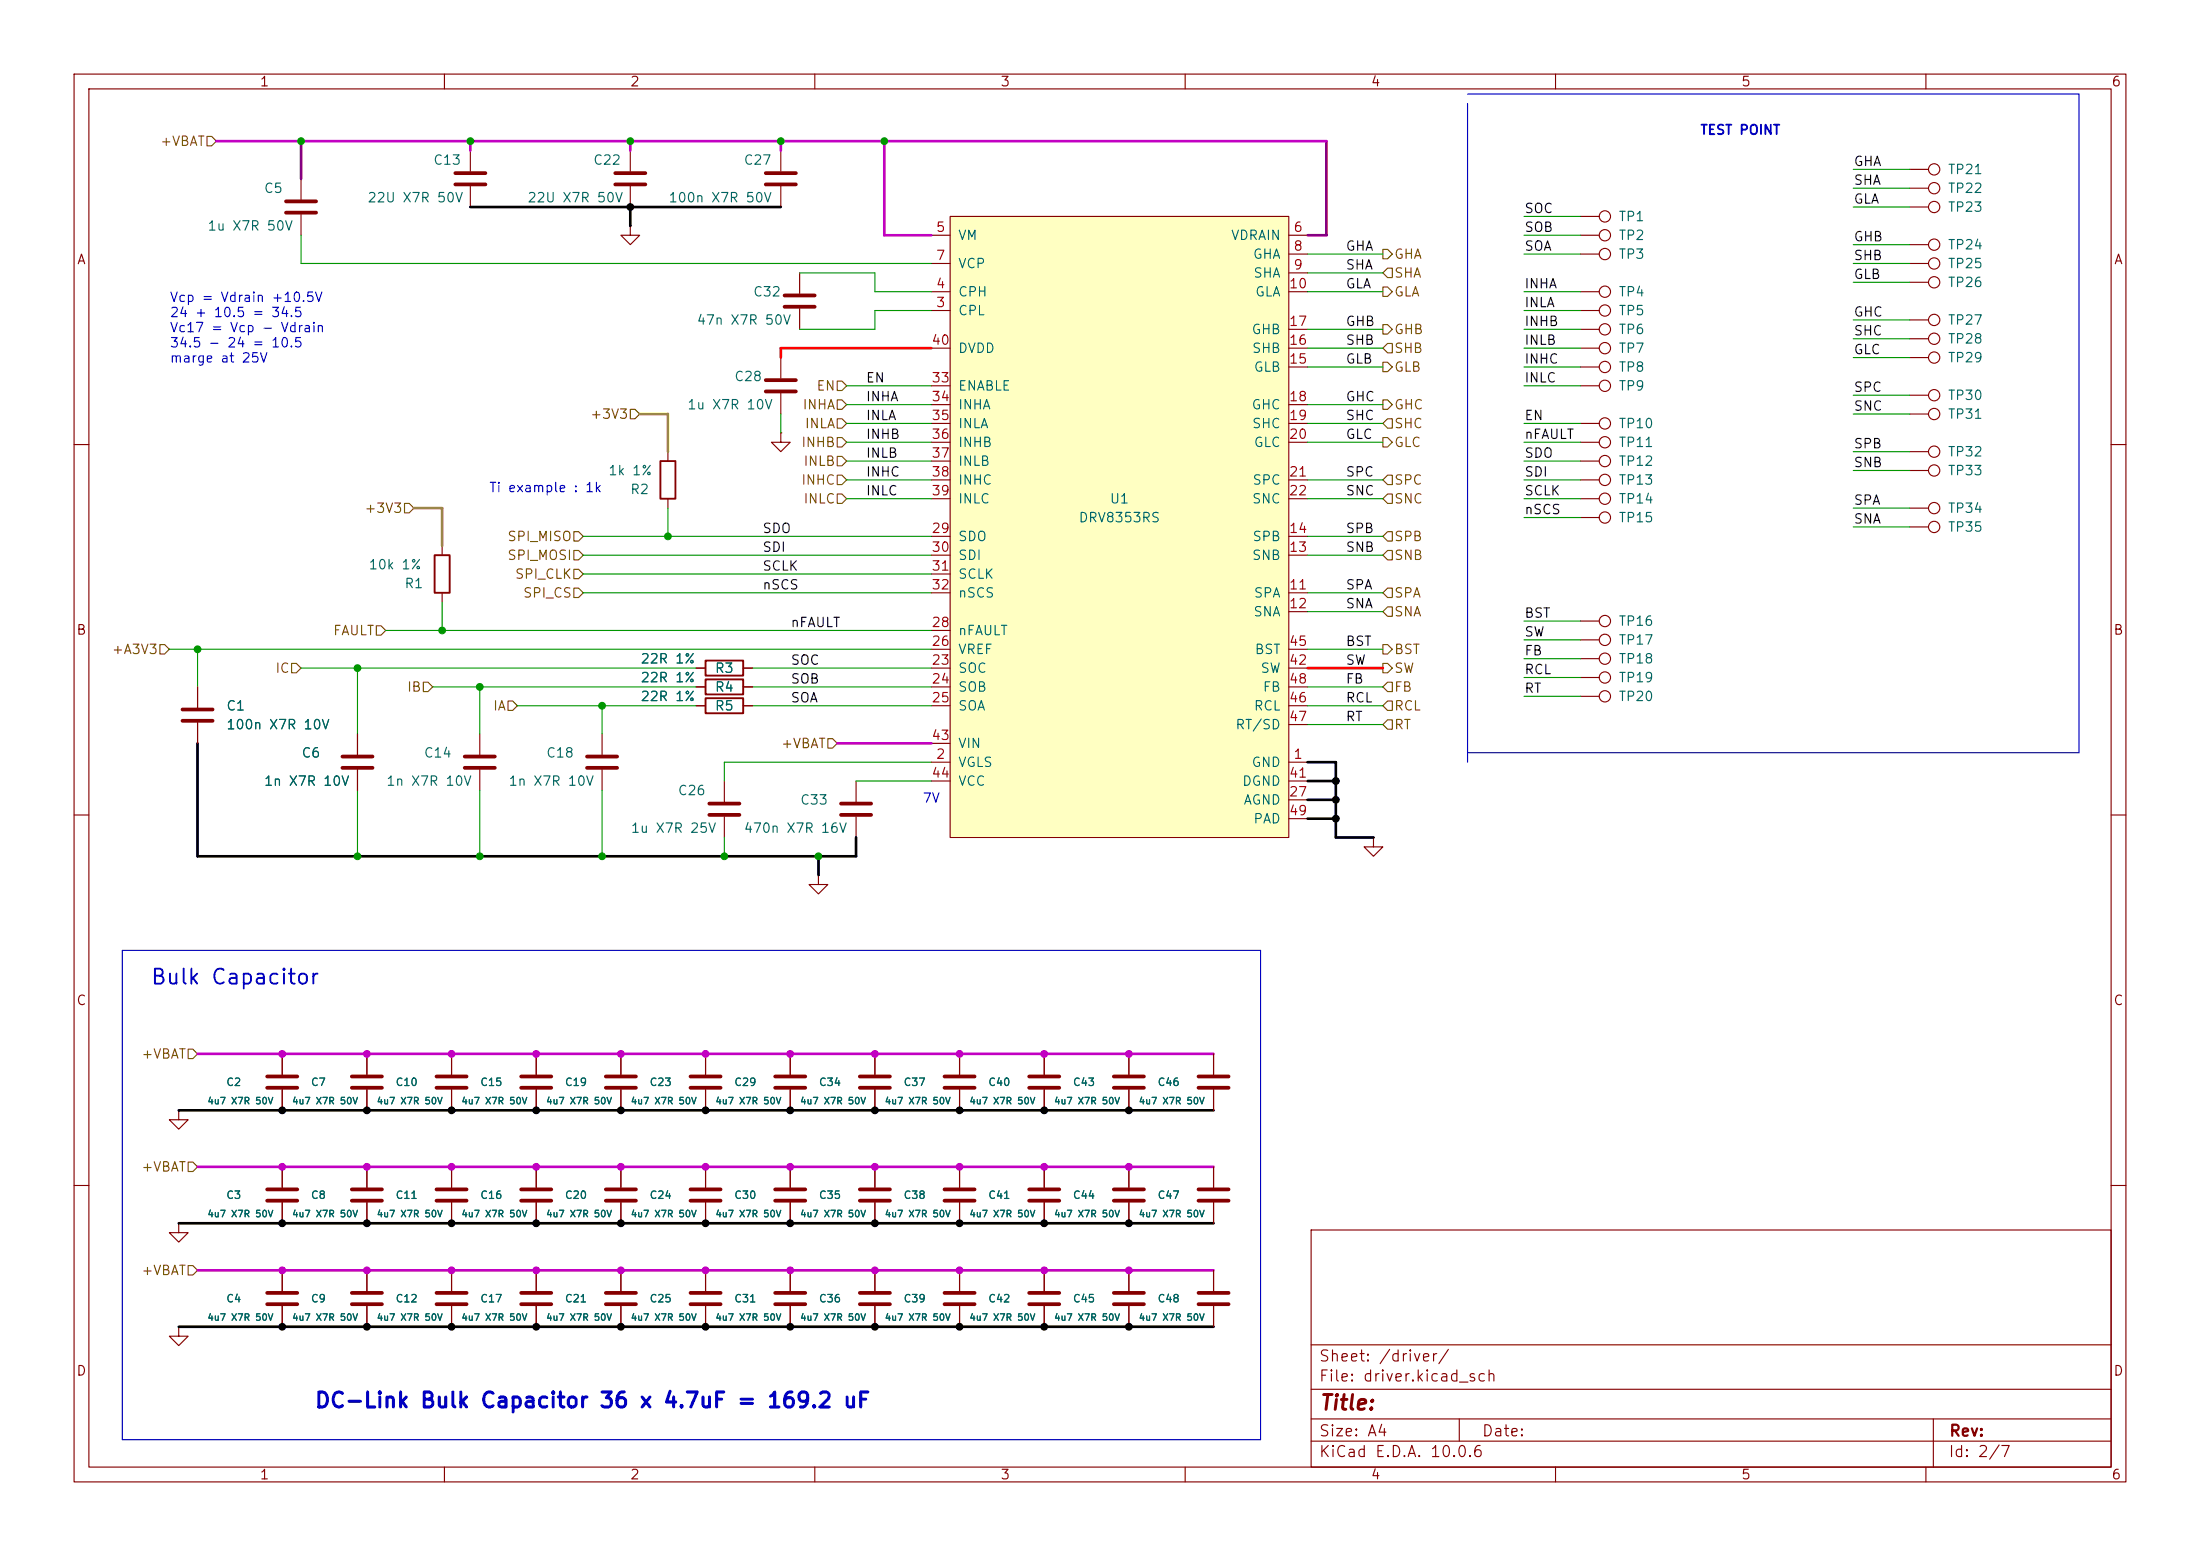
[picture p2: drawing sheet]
<svg xmlns="http://www.w3.org/2000/svg" width="297mm" height="210mm" viewBox="0 0 297 210" stroke-linecap="round" stroke-linejoin="round" font-family="sans-serif">
<g fill="none" stroke="#840000" stroke-width=".15">
<path d="M10 10h277v190h-277zM12 12h273v186h-273zM60 10v2M110 10v2M160 10v2M210 10v2M260 10v2M63.5 20.3v2.8M63.5 25.1v2.8M85.1 30.5v1.3h1.3l-1.3 1.2-1.3-1.2h1.3M85.1 30.5h.1M85.1 20.3v2.8"/>
<path d="M85.1 25.1v2.8M105.4 20.3v2.8M105.4 25.1v2.8M107.9 36.8v2.8M213.4 29.2h2.5M257.8 27.9h2.5M257.8 38.1h2.5M257.8 35.6h2.5M257.8 22.9h2.5M257.8 25.4h2.5M257.8 33h2.5M105.4 58.4v1.3h1.3l-1.3 1.3-1.3-1.3h1.3"/>
<path d="M105.4 58.4h.1M105.4 48.3v2.8M105.4 53.1v2.8M107.9 41.7v2.8M213.4 52.1h2.5M213.4 59.7h2.5M213.4 57.2h2.5M257.8 43.2h2.5M257.8 45.7h2.5M257.8 48.3h2.5M257.8 55.9h2.5M257.8 53.3h2.5"/>
<path d="M10 60h2M90.2 61v1.2M90.2 67.3v1.3M213.4 64.8h2.5M213.4 67.3h2.5M213.4 69.9h2.5M257.8 71.1h2.5M257.8 68.6h2.5M257.8 63.5h2.5M257.8 61h2.5M285 60h2M26.7 92.7v2.8"/>
<path d="M26.7 97.5v2.8M48.3 99.1v2.8M64.8 99.1v2.8M81.3 99.1v2.8M94 92.7h1.2M94 90.2h1.2M94 95.3h1.2M100.3 92.7h1.3M100.3 90.2h1.3M100.3 95.3h1.3M10 110h2M48.3 103.9v2.8"/>
<path d="M64.8 103.9v2.8M81.3 103.9v2.8M97.8 105.4v2.8M97.8 110.2v2.8M115.6 105.4v2.8M115.6 110.2v2.8M285 110h2M24.1 149.9v1.2h1.3l-1.3 1.3-1.2-1.3h1.2M24.1 149.9h.1M38.1 142.2v2.8M38.1 147.1v2.8M38.1 157.5v2.8"/>
<path d="M49.5 142.2v2.8M49.5 147.1v2.8M49.5 157.5v2.8M61 142.2v2.8M61 147.1v2.8M61 157.5v2.8M72.4 142.2v2.8M72.4 147.1v2.8M72.4 157.5v2.8M83.8 142.2v2.8M83.8 147.1v2.8M83.8 157.5v2.8"/>
<path d="M95.2 142.2v2.8M95.2 147.1v2.8M95.2 157.5v2.8M106.7 142.2v2.8M106.7 147.1v2.8M106.7 157.5v2.8M118.1 142.2v2.8M118.1 147.1v2.8M118.1 157.5v2.8M129.5 142.2v2.8M129.5 147.1v2.8M129.5 157.5v2.8"/>
<path d="M10 160h2M24.1 165.1v1.3h1.3l-1.3 1.2-1.2-1.2h1.2M24.1 165.1h.1M24.1 179.1v1.2h1.3l-1.3 1.3-1.2-1.3h1.2M24.1 179.1h.1M38.1 162.3v2.8M38.1 171.5v2.7M38.1 176.3v2.8M49.5 162.3v2.8M61 162.3v2.8M61 171.5v2.7M61 176.3v2.8"/>
<path d="M72.4 162.3v2.8M72.4 171.5v2.7M72.4 176.3v2.8M83.8 162.3v2.8M83.8 171.5v2.7M83.8 176.3v2.8M95.2 162.3v2.8M95.2 171.5v2.7M95.2 176.3v2.8M106.7 162.3v2.8M106.7 171.5v2.7M106.7 176.3v2.8"/>
<path d="M118.1 162.3v2.8M118.1 171.5v2.7M118.1 176.3v2.8M129.5 162.3v2.8M129.5 171.5v2.7M129.5 176.3v2.8M163.8 171.5v2.7M163.8 176.3v2.8M177 166h108v32h-108zM285 160h2M60 198v2M110 198v2"/>
<path d="M160 198v2M177 194.5h108M177 191.5h108M177 187.5h108M177 181.5h108M197 191.5v3M210 198v2M260 198v2M261 191.5v6.5"/>
<circle cx="216.7" cy="29.2" r=".76"/>
<circle cx="261.1" cy="38.1" r=".76"/>
<circle cx="261.1" cy="35.6" r=".76"/>
<circle cx="261.1" cy="33" r=".76"/>
<circle cx="261.1" cy="27.9" r=".76"/>
<circle cx="261.1" cy="22.9" r=".76"/>
<circle cx="261.1" cy="25.4" r=".76"/>
<circle cx="216.7" cy="52.1" r=".76"/>
<circle cx="216.7" cy="59.7" r=".76"/>
<circle cx="216.7" cy="57.1" r=".76"/>
<circle cx="261.1" cy="53.3" r=".76"/>
<circle cx="261.1" cy="48.3" r=".76"/>
<circle cx="261.1" cy="55.9" r=".76"/>
<circle cx="261.1" cy="43.2" r=".76"/>
<circle cx="261.1" cy="45.7" r=".76"/>
<circle cx="216.7" cy="64.8" r=".76"/>
<circle cx="216.7" cy="67.3" r=".76"/>
<circle cx="216.7" cy="69.8" r=".76"/>
<circle cx="261.1" cy="68.6" r=".76"/>
<circle cx="261.1" cy="61" r=".76"/>
<circle cx="261.1" cy="71.1" r=".76"/>
<circle cx="261.1" cy="63.5" r=".76"/>
</g>
<g fill="none" stroke="#840000" stroke-width=".51">
<path d="M61.5 23.4h4M61.5 24.9h4M83.1 23.4h4M83.1 24.9h4M103.4 23.4h4M103.4 24.9h4M105.9 39.9h4.1M103.4 51.3h4M103.4 52.8h4M105.9 41.4h4.1M24.6 95.8h4.1M24.6 97.3h4.1"/>
<path d="M46.2 102.1h4.1M46.2 103.6h4.1M62.7 102.1h4.1M62.7 103.6h4.1M79.2 102.1h4.1M79.2 103.6h4.1M95.8 108.5h4M95.8 110h4M113.5 108.5h4.1M113.5 110h4.1M36.1 145.3h4M36.1 146.8h4"/>
<path d="M47.5 145.3h4.1M47.5 146.8h4.1M58.9 145.3h4.1M58.9 146.8h4.1M70.4 145.3h4M70.4 146.8h4M81.8 145.3h4.1M81.8 146.8h4.1M93.2 145.3h4.1M93.2 146.8h4.1M104.6 145.3h4.1M104.6 146.8h4.1"/>
<path d="M116.1 145.3h4M116.1 146.8h4M127.5 145.3h4.1M127.5 146.8h4.1M36.1 160.5h4M36.1 162.1h4M36.1 174.5h4M36.1 176h4M47.5 160.5h4.1M47.5 162.1h4.1M58.9 160.5h4.1M58.9 162.1h4.1"/>
<path d="M58.9 174.5h4.1M58.9 176h4.1M70.4 160.5h4M70.4 162.1h4M70.4 174.5h4M70.4 176h4M81.8 160.5h4.1M81.8 162.1h4.1M81.8 174.5h4.1M81.8 176h4.1M93.2 160.5h4.1M93.2 162.1h4.1"/>
<path d="M93.2 174.5h4.1M93.2 176h4.1M104.6 160.5h4.1M104.6 162.1h4.1M104.6 174.5h4.1M104.6 176h4.1M116.1 160.5h4M116.1 162.1h4M116.1 174.5h4M116.1 176h4M127.5 160.5h4.1M127.5 162.1h4.1"/>
<path d="M127.5 174.5h4.1M127.5 176h4.1M161.8 174.5h4.1M161.8 176h4.1"/>
</g>
<path d="M89.2 62.2h2v5.1h-2zM95.2 91.7h5.1v2h-5.1zM95.2 89.2h5.1v2h-5.1zM95.2 94.2h5.1v2.1h-5.1z" fill="none" stroke="#840000" stroke-width=".25"/>
<path d="M128.3 29.2h45.7v83.8h-45.7z" fill="#ffffc2"/>
<g fill="none" stroke="#840000" stroke-width=".15">
<path d="M40.6 24.1v2.8M40.6 29v2.8M125.7 39.4h2.6M125.7 31.8h2.6M125.7 35.6h2.6M128.3 29.2h45.7v83.8h-45.7zM174 39.4h2.5M174 31.8h2.5M174 34.3h2.5M174 36.8h2.5M213.4 39.4h2.5M213.4 31.8h2.5"/>
<path d="M213.4 34.3h2.5M125.7 41.9h2.6M125.7 47h2.6M125.7 54.6h2.6M125.7 57.2h2.6M125.7 59.7h2.6M125.7 52.1h2.6M174 49.5h2.5M174 47h2.5M174 44.5h2.5M174 54.6h2.5M174 57.2h2.5"/>
<path d="M174 59.7h2.5M213.4 41.9h2.5M213.4 49.5h2.5M213.4 47h2.5M213.4 44.5h2.5M59.7 73.7v1.2M125.7 74.9h2.6M125.7 72.4h2.6M125.7 64.8h2.6M125.7 67.3h2.6M125.7 77.5h2.6M125.7 62.2h2.6"/>
<path d="M174 74.9h2.5M174 72.4h2.5M174 64.8h2.5M174 67.3h2.5M213.4 62.2h2.5M26.7 92.7v2.8M26.7 97.5v2.8M48.3 99.1v2.8M59.7 80v1.3M94 90.2h1.2M94 92.7h1.2M94 95.3h1.2"/>
<path d="M100.3 90.2h1.3M100.3 92.7h1.3M100.3 95.3h1.3M125.7 80h2.6M125.7 90.2h2.6M125.7 92.7h2.6M125.7 95.3h2.6M125.7 87.6h2.6M125.7 85.1h2.6M174 80h2.5M174 82.6h2.5M174 90.2h2.5"/>
<path d="M174 92.7h2.5M174 95.3h2.5M174 87.6h2.5M174 97.8h2.5M213.4 86.4h2.5M213.4 83.8h2.5M213.4 88.9h2.5M213.4 91.4h2.5M213.4 94h2.5M48.3 103.9v2.8M110.5 118.1v1.3h1.3l-1.3 1.3-1.3-1.3h1.3M110.5 118.1h.1"/>
<path d="M125.7 102.9h2.6M125.7 105.4h2.6M125.7 100.3h2.6M174 102.9h2.5M174 108h2.5M174 105.4h2.5M174 110.5h2.5M185.4 113v1.3h1.3l-1.3 1.3-1.3-1.3h1.3M185.4 113h.1M38.1 142.2v2.8M38.1 147.1v2.8M38.1 157.5v2.8"/>
<path d="M49.5 142.2v2.8M49.5 147.1v2.8M49.5 157.5v2.8M61 142.2v2.8M61 147.1v2.8M61 157.5v2.8M72.4 142.2v2.8M72.4 147.1v2.8M72.4 157.5v2.8M83.8 142.2v2.8M83.8 147.1v2.8M83.8 157.5v2.8"/>
<path d="M95.2 142.2v2.8M95.2 147.1v2.8M95.2 157.5v2.8M106.7 142.2v2.8M106.7 147.1v2.8M106.7 157.5v2.8M118.1 142.2v2.8M118.1 147.1v2.8M118.1 157.5v2.8M129.5 142.2v2.8M129.5 147.1v2.8M129.5 157.5v2.8"/>
<path d="M141 142.2v2.8M141 147.1v2.8M141 157.5v2.8M152.4 142.2v2.8M152.4 147.1v2.8M152.4 157.5v2.8M163.8 142.2v2.8M163.8 147.1v2.8M163.8 157.5v2.8M38.1 162.3v2.8M38.1 171.5v2.7M38.1 176.3v2.8"/>
<path d="M49.5 162.3v2.8M49.5 171.5v2.7M49.5 176.3v2.8M61 162.3v2.8M61 171.5v2.7M61 176.3v2.8M72.4 162.3v2.8M72.4 171.5v2.7M72.4 176.3v2.8M83.8 162.3v2.8M83.8 171.5v2.7M83.8 176.3v2.8"/>
<path d="M95.2 162.3v2.8M95.2 171.5v2.7M95.2 176.3v2.8M106.7 162.3v2.8M106.7 171.5v2.7M106.7 176.3v2.8M118.1 162.3v2.8M118.1 171.5v2.7M118.1 176.3v2.8M129.5 162.3v2.8M129.5 171.5v2.7M129.5 176.3v2.8"/>
<path d="M141 162.3v2.8M141 171.5v2.7M141 176.3v2.8M152.4 162.3v2.8M152.4 171.5v2.7M152.4 176.3v2.8M163.8 162.3v2.8M163.8 171.5v2.7M163.8 176.3v2.8"/>
<circle cx="216.7" cy="34.3" r=".76"/>
<circle cx="216.7" cy="39.4" r=".76"/>
<circle cx="216.7" cy="31.7" r=".76"/>
<circle cx="216.7" cy="41.9" r=".76"/>
<circle cx="216.7" cy="49.5" r=".76"/>
<circle cx="216.7" cy="44.4" r=".76"/>
<circle cx="216.7" cy="47" r=".76"/>
<circle cx="216.7" cy="62.2" r=".76"/>
<circle cx="216.7" cy="94" r=".76"/>
<circle cx="216.7" cy="91.4" r=".76"/>
<circle cx="216.7" cy="88.9" r=".76"/>
<circle cx="216.7" cy="83.8" r=".76"/>
<circle cx="216.7" cy="86.4" r=".76"/>
</g>
<g fill="none" stroke="#840000" stroke-width=".51">
<path d="M38.6 27.2h4.1M38.6 28.7h4.1M138.9 145.3h4.1M138.9 146.8h4.1M150.4 145.3h4M150.4 146.8h4M161.8 145.3h4.1M161.8 146.8h4.1M47.5 174.5h4.1M47.5 176h4.1M138.9 174.5h4.1M138.9 176h4.1"/>
<path d="M138.9 160.5h4.1M138.9 162.1h4.1M150.4 174.5h4M150.4 176h4M150.4 160.5h4M150.4 162.1h4M161.8 160.5h4.1M161.8 162.1h4.1"/>
</g>
<path d="M58.7 74.9h2v5.1h-2z" fill="none" stroke="#840000" stroke-width=".25"/>
<g fill="none" stroke="#725600" stroke-width=".15">
<path d="M27.9 18.4h.7l.6 .7-.6 .6h-.7zM186.7 38.7h.6l.7 .7-.7 .6h-.6zM186.7 36.8l.6-.6h.7v1.3h-.7zM186.7 33.7h.6l.7 .6-.7 .6h-.6zM85.1 55.2h.6l.7 .7-.7 .6h-.6zM113 54h.7l.6 .6-.6 .6h-.7zM113 59.1h.7l.6 .6-.6 .6h-.7zM113 51.4h.7l.6 .7-.6 .6h-.7zM113 56.5h.7l.6 .7-.6 .6h-.7zM186.7 57.2l.6-.7h.7v1.3h-.7zM186.7 59.1h.6l.7 .6-.7 .6h-.6zM186.7 48.9h.6l.7 .6-.7 .7h-.6z"/>
<path d="M186.7 54h.6l.7 .6-.7 .6h-.6zM186.7 47l.6-.6h.7v1.2h-.7zM186.7 43.8h.6l.7 .7-.7 .6h-.6zM54.6 67.9h.6l.7 .7-.7 .6h-.6zM77.5 76.8h.6l.6 .7-.6 .6h-.6zM77.5 74.3h.6l.6 .6-.6 .7h-.6zM77.5 71.8h.6l.6 .6-.6 .6h-.6zM77.5 79.4h.6l.6 .6-.6 .6h-.6zM113 66.7h.7l.6 .6-.6 .6h-.7zM113 61.6h.7l.6 .6-.6 .7h-.7zM113 64.1h.7l.6 .7-.6 .6h-.7zM186.7 67.3l.6-.6h.7v1.2h-.7z"/>
<path d="M186.7 64.8l.6-.7h.7v1.3h-.7zM187.3 71.8h.7v1.2h-.7l-.6-.6zM187.3 74.3h.7v1.3h-.7l-.6-.7zM21.6 87h.6l.7 .6-.7 .7h-.6zM39.4 89.5h.6l.6 .7-.6 .6h-.6zM50.8 84.5h.6l.7 .6-.7 .6h-.6zM57.1 92.1h.7l.6 .6-.6 .6h-.7zM68.6 94.6h.6l.6 .7-.6 .6h-.6zM111.8 99.7h.6l.6 .6-.6 .7h-.6zM186.7 87h.6l.7 .6-.7 .7h-.6zM186.7 82.6l.6-.7h.7v1.3h-.7zM186.7 80l.6-.6h.7v1.2h-.7z"/>
<path d="M186.7 95.3l.6-.7h.7v1.3h-.7zM186.7 89.5h.6l.7 .7-.7 .6h-.6zM187.3 92.1h.7v1.2h-.7l-.6-.6zM187.3 97.2h.7v1.2h-.7l-.6-.6zM25.4 156.8h.6l.7 .7-.7 .6h-.6zM25.4 141.6h.6l.7 .6-.7 .7h-.6zM25.4 170.8h.6l.7 .7-.7 .6h-.6z"/>
</g>
<path d="M198.1 14v88.9M198.1 12.7h82.6v88.9h-82.6M16.5 128.3h153.7v66h-153.7z" fill="none" stroke="#0000c2" stroke-width=".15"/>
<g fill="none" stroke="#009600" stroke-width=".15">
<path d="M40.6 31.8v3.8h85.1M107.9 36.8h10.2v2.6h7.6M176.5 39.4h10.2M176.5 34.3h10.2M176.5 36.8h10.2M205.7 39.4h7.7M205.7 34.3h7.7M205.7 31.8h7.7M205.7 29.2h7.7M250.2 35.6h7.6M250.2 22.9h7.6M250.2 25.4h7.6"/>
<path d="M250.2 38.1h7.6M250.2 33h7.6M250.2 27.9h7.6M105.4 55.9v2.5M114.3 59.7h11.4M114.3 54.6h11.4M114.3 52.1h11.4M114.3 57.2h11.4M125.7 41.9h-7.6v2.6h-10.2M176.5 59.7h10.2M176.5 44.5h10.2M176.5 54.6h10.2"/>
<path d="M176.5 47h10.2M176.5 49.5h10.2M176.5 57.2h10.2M205.7 59.7h7.7M205.7 44.5h7.7M205.7 47h7.7M205.7 49.5h7.7M205.7 52.1h7.7M205.7 57.2h7.7M205.7 41.9h7.7M250.2 53.3h7.6M250.2 55.9h7.6"/>
<path d="M250.2 48.3h7.6M250.2 45.7h7.6M250.2 43.2h7.6M78.7 72.4h47M78.7 74.9h47M78.7 77.5h47M90.2 68.6v3.8M114.3 64.8h11.4M114.3 62.2h11.4M114.3 67.3h11.4M176.5 64.8h10.2M176.5 67.3h10.2"/>
<path d="M176.5 72.4h10.2M176.5 74.9h10.2M205.7 64.8h7.7M205.7 69.9h7.7M205.7 62.2h7.7M205.7 67.3h7.7M250.2 68.6h7.6M250.2 61h7.6M250.2 63.5h7.6M250.2 71.1h7.6M22.9 87.6h102.8M26.7 87.6v5.1"/>
<path d="M40.6 90.2h53.4M48.3 90.2v8.9M52.1 85.1h73.6M58.4 92.7h35.6M59.7 81.3v3.8M64.8 92.7v6.4M69.8 95.3h24.2M78.7 80h47M81.3 95.3v3.8M101.6 92.7h24.1M101.6 95.3h24.1M101.6 90.2h24.1"/>
<path d="M176.5 87.6h10.2M176.5 92.7h10.2M176.5 95.3h10.2M176.5 80h10.2M176.5 97.8h10.2M176.5 82.6h10.2M205.7 83.8h7.7M205.7 86.4h7.7M205.7 91.4h7.7M205.7 88.9h7.7M205.7 94h7.7M48.3 106.7v8.9"/>
<path d="M64.8 106.7v8.9M81.3 106.7v8.9M97.8 113v2.6h-6.4M115.6 105.4h10.1M125.7 102.9h-27.9v2.5"/>
</g>
<path d="M63.5 27.9h41.9M85.1 27.9v2.6M26.7 100.3v15.3h88.9v-2.6M110.5 115.6v2.5M176.5 102.9h3.8v10.1h5.1M176.5 110.5h3.8M176.5 105.4h3.8M176.5 108h3.8M24.1 149.9h139.7M24.1 179.1h139.7M24.1 165.1h139.7" fill="none" stroke="#000" stroke-width=".36"/>
<path d="M29.2 19.1h149.9M63.5 19.1v1.2M85.1 19.1v1.2M105.4 19.1v1.2M119.4 19.1v12.7h6.3M113 100.3h12.7M26.7 157.5h137.1M26.7 142.2h137.1M26.7 171.5h137.1" fill="none" stroke="#c200c2" stroke-width=".36"/>
<path d="M40.6 19.1v5M179.1 19.1v12.7h-2.6" fill="none" stroke="#840084" stroke-width=".36"/>
<path d="M86.4 55.9h3.8v5.1M55.9 68.6h3.8v5.1" fill="none" stroke="#f90" stroke-width=".36"/>
<path d="M125.7 47h-20.3v1.3M176.5 90.2h10.2" fill="none" stroke="#f00" stroke-width=".36"/>
<g fill="#009600" stroke="#009600" stroke-width=".14">
<circle cx="85.1" cy="19.1" r=".46"/>
<circle cx="40.6" cy="19.1" r=".46"/>
<circle cx="63.5" cy="19.1" r=".46"/>
<circle cx="90.2" cy="72.4" r=".46"/>
<circle cx="26.7" cy="87.6" r=".46"/>
<circle cx="59.7" cy="85.1" r=".46"/>
<circle cx="48.3" cy="90.2" r=".46"/>
<circle cx="48.3" cy="115.6" r=".46"/>
<circle cx="64.8" cy="92.7" r=".46"/>
<circle cx="64.8" cy="115.6" r=".46"/>
<circle cx="105.4" cy="19.1" r=".46"/>
<circle cx="119.4" cy="19.1" r=".46"/>
<circle cx="110.5" cy="115.6" r=".46"/>
<circle cx="97.8" cy="115.6" r=".46"/>
<circle cx="81.3" cy="95.3" r=".46"/>
<circle cx="81.3" cy="115.6" r=".46"/>
</g>
<g fill="#000" stroke="#000" stroke-width=".14">
<circle cx="85.1" cy="27.9" r=".46"/>
<circle cx="180.3" cy="110.5" r=".46"/>
<circle cx="180.3" cy="108" r=".46"/>
<circle cx="180.3" cy="105.4" r=".46"/>
<circle cx="38.1" cy="149.9" r=".46"/>
<circle cx="49.5" cy="149.9" r=".46"/>
<circle cx="61" cy="149.9" r=".46"/>
<circle cx="72.4" cy="149.9" r=".46"/>
<circle cx="83.8" cy="149.9" r=".46"/>
<circle cx="95.2" cy="149.9" r=".46"/>
<circle cx="106.7" cy="149.9" r=".46"/>
<circle cx="118.1" cy="149.9" r=".46"/>
<circle cx="129.5" cy="149.9" r=".46"/>
<circle cx="141" cy="149.9" r=".46"/>
<circle cx="152.4" cy="149.9" r=".46"/>
<circle cx="38.1" cy="179.1" r=".46"/>
<circle cx="38.1" cy="165.1" r=".46"/>
<circle cx="49.5" cy="179.1" r=".46"/>
<circle cx="49.5" cy="165.1" r=".46"/>
<circle cx="61" cy="179.1" r=".46"/>
<circle cx="61" cy="165.1" r=".46"/>
<circle cx="72.4" cy="179.1" r=".46"/>
<circle cx="72.4" cy="165.1" r=".46"/>
<circle cx="83.8" cy="179.1" r=".46"/>
<circle cx="83.8" cy="165.1" r=".46"/>
<circle cx="95.2" cy="179.1" r=".46"/>
<circle cx="95.2" cy="165.1" r=".46"/>
<circle cx="106.7" cy="179.1" r=".46"/>
<circle cx="106.7" cy="165.1" r=".46"/>
<circle cx="118.1" cy="179.1" r=".46"/>
<circle cx="118.1" cy="165.1" r=".46"/>
<circle cx="129.5" cy="179.1" r=".46"/>
<circle cx="129.5" cy="165.1" r=".46"/>
<circle cx="141" cy="179.1" r=".46"/>
<circle cx="141" cy="165.1" r=".46"/>
<circle cx="152.4" cy="179.1" r=".46"/>
<circle cx="152.4" cy="165.1" r=".46"/>
</g>
<g fill="#c200c2" stroke="#c200c2" stroke-width=".14">
<circle cx="38.1" cy="157.5" r=".46"/>
<circle cx="61" cy="157.5" r=".46"/>
<circle cx="49.5" cy="157.5" r=".46"/>
<circle cx="83.8" cy="157.5" r=".46"/>
<circle cx="72.4" cy="171.5" r=".46"/>
<circle cx="49.5" cy="171.5" r=".46"/>
<circle cx="61" cy="171.5" r=".46"/>
<circle cx="38.1" cy="171.5" r=".46"/>
<circle cx="83.8" cy="171.5" r=".46"/>
<circle cx="141" cy="171.5" r=".46"/>
<circle cx="152.4" cy="157.5" r=".46"/>
<circle cx="152.4" cy="171.5" r=".46"/>
<circle cx="118.1" cy="171.5" r=".46"/>
<circle cx="118.1" cy="157.5" r=".46"/>
<circle cx="106.7" cy="157.5" r=".46"/>
<circle cx="95.2" cy="157.5" r=".46"/>
<circle cx="129.5" cy="171.5" r=".46"/>
<circle cx="141" cy="157.5" r=".46"/>
<circle cx="106.7" cy="171.5" r=".46"/>
<circle cx="95.2" cy="171.5" r=".46"/>
<circle cx="38.1" cy="142.2" r=".46"/>
<circle cx="61" cy="142.2" r=".46"/>
<circle cx="49.5" cy="142.2" r=".46"/>
<circle cx="72.4" cy="142.2" r=".46"/>
<circle cx="83.8" cy="142.2" r=".46"/>
<circle cx="72.4" cy="157.5" r=".46"/>
<circle cx="95.2" cy="142.2" r=".46"/>
<circle cx="106.7" cy="142.2" r=".46"/>
<circle cx="141" cy="142.2" r=".46"/>
<circle cx="152.4" cy="142.2" r=".46"/>
<circle cx="129.5" cy="157.5" r=".46"/>
<circle cx="118.1" cy="142.2" r=".46"/>
<circle cx="129.5" cy="142.2" r=".46"/>
</g>
<g font-size="2" fill="#0000c2">
<text x="20.2" y="133.4">Bulk Capacitor</text>
<text x="42.4" y="190.5">DC-Link Bulk Capacitor 36 x 4.7uF = 169.2 uF</text>
</g>
<text font-size="2" fill="#840000" x="178" y="190.8">Title:</text>
<g font-size="1.5" fill="#840000">
<text x="178" y="184.1">Sheet: /driver/</text>
<text x="178" y="186.8">File: driver.kicad_sch</text>
<text x="178" y="197">KiCad E.D.A. 10.0.6</text>
<text x="178" y="194.2">Size: A4</text>
<text x="200" y="194.2">Date:</text>
<text x="263" y="197">Id: 2/7</text>
<text x="263" y="194.2">Rev:</text>
</g>
<g font-size="1.3" fill="#840000">
<text x="35" y="12">1</text>
<text x="85" y="12">2</text>
<text x="135" y="12">3</text>
<text x="185" y="12">4</text>
<text x="235" y="12">5</text>
<text x="285" y="12">6</text>
<text x="10.3" y="36">A</text>
<text x="285.3" y="36">A</text>
<text x="10.2" y="86">B</text>
<text x="285.2" y="86">B</text>
<text x="10.2" y="136">C</text>
<text x="285.2" y="136">C</text>
<text x="10.2" y="186">D</text>
<text x="285.2" y="186">D</text>
<text x="35" y="200">1</text>
<text x="85" y="200">2</text>
<text x="135" y="200">3</text>
<text x="185" y="200">4</text>
<text x="235" y="200">5</text>
<text x="285" y="200">6</text>
</g>
<g font-size="1.3" fill="#725600">
<text x="21.5" y="20">+VBAT</text>
<text x="188.1" y="35.3">GHA</text>
<text x="188.1" y="40.3">GLA</text>
<text x="188.1" y="37.8">SHA</text>
<text x="188.1" y="48">SHB</text>
<text x="188.1" y="45.4">GHB</text>
<text x="110.1" y="53">EN</text>
<text x="188.1" y="50.5">GLB</text>
<text x="79.6" y="56.8">+3V3</text>
<text x="108.3" y="55.6">INHA</text>
<text x="108.6" y="58.1">INLA</text>
<text x="188.1" y="58.1">SHC</text>
<text x="188.1" y="55.6">GHC</text>
<text x="108.1" y="65.7">INHC</text>
<text x="108.1" y="60.7">INHB</text>
<text x="108.4" y="63.2">INLB</text>
<text x="188.1" y="60.7">GLC</text>
<text x="188.1" y="65.7">SPC</text>
<text x="49.1" y="69.5">+3V3</text>
<text x="108.4" y="68.3">INLC</text>
<text x="188.1" y="68.3">SNC</text>
<text x="68.4" y="75.9">SPI_MOSI</text>
<text x="68.4" y="73.4">SPI_MISO</text>
<text x="188.1" y="73.4">SPB</text>
<text x="188.1" y="75.9">SNB</text>
<text x="69.4" y="78.4">SPI_CLK</text>
<text x="70.5" y="81">SPI_CS</text>
<text x="188.1" y="83.5">SNA</text>
<text x="188.1" y="81">SPA</text>
<text x="15" y="88.6">+A3V3</text>
<text x="44.9" y="86.1">FAULT</text>
<text x="188.1" y="88.6">BST</text>
<text x="37.1" y="91.1">IC</text>
<text x="54.9" y="93.7">IB</text>
<text x="188.1" y="93.7">FB</text>
<text x="188.1" y="91.1">SW</text>
<text x="66.5" y="96.2">IA</text>
<text x="105.4" y="101.3">+VBAT</text>
<text x="188.1" y="96.2">RCL</text>
<text x="188.1" y="98.8">RT</text>
<text x="19" y="143.2">+VBAT</text>
<text x="19" y="158.4">+VBAT</text>
<text x="19" y="172.4">+VBAT</text>
</g>
<g font-size="1.3" fill="#006464">
<text x="58.4" y="22.6">C13</text>
<text x="80" y="22.6">C22</text>
<text x="100.3" y="22.6">C27</text>
<text x="262.9" y="23.8">TP21</text>
<text x="35.5" y="26.4">C5</text>
<text x="49.5" y="27.6">22U X7R 50V</text>
<text x="71.1" y="27.6">22U X7R 50V</text>
<text x="90.2" y="27.6">100n X7R 50V</text>
<text x="262.9" y="28.9">TP23</text>
<text x="262.9" y="26.4">TP22</text>
<text x="27.9" y="31.4">1u X7R 50V</text>
<text x="129.3" y="32.7">VM</text>
<text x="166.1" y="32.7">VDRAIN</text>
<text x="169.1" y="35.3">GHA</text>
<text x="218.4" y="30.2">TP1</text>
<text x="218.4" y="35.3">TP3</text>
<text x="218.4" y="32.7">TP2</text>
<text x="262.9" y="34">TP24</text>
<text x="101.6" y="40.3">C32</text>
<text x="129.3" y="40.3">CPH</text>
<text x="129.3" y="36.5">VCP</text>
<text x="169.1" y="37.8">SHA</text>
<text x="169.4" y="40.3">GLA</text>
<text x="218.4" y="40.3">TP4</text>
<text x="262.9" y="39.1">TP26</text>
<text x="262.9" y="36.5">TP25</text>
<text x="94" y="44.1">47n X7R 50V</text>
<text x="129.3" y="42.9">CPL</text>
<text x="129.3" y="48">DVDD</text>
<text x="168.9" y="45.4">GHB</text>
<text x="168.9" y="48">SHB</text>
<text x="218.4" y="45.4">TP6</text>
<text x="218.4" y="42.9">TP5</text>
<text x="218.4" y="48">TP7</text>
<text x="262.9" y="44.1">TP27</text>
<text x="262.9" y="46.7">TP28</text>
<text x="99" y="51.8">C28</text>
<text x="129.3" y="53">ENABLE</text>
<text x="169.2" y="50.5">GLB</text>
<text x="218.4" y="53">TP9</text>
<text x="218.4" y="50.5">TP8</text>
<text x="262.9" y="49.2">TP29</text>
<text x="92.7" y="55.6">1u X7R 10V</text>
<text x="129.3" y="55.6">INHA</text>
<text x="129.3" y="58.1">INLA</text>
<text x="168.9" y="55.6">GHC</text>
<text x="168.9" y="58.1">SHC</text>
<text x="218.4" y="58.1">TP10</text>
<text x="262.9" y="56.8">TP31</text>
<text x="262.9" y="54.3">TP30</text>
<text x="82" y="64.5">1k 1%</text>
<text x="129.3" y="60.7">INHB</text>
<text x="129.3" y="63.2">INLB</text>
<text x="129.3" y="65.7">INHC</text>
<text x="169" y="65.7">SPC</text>
<text x="169.2" y="60.7">GLC</text>
<text x="218.4" y="65.7">TP13</text>
<text x="218.4" y="60.7">TP11</text>
<text x="218.4" y="63.2">TP12</text>
<text x="262.9" y="64.5">TP33</text>
<text x="262.9" y="61.9">TP32</text>
<text x="85" y="67">R2</text>
<text x="129.3" y="68.3">INLC</text>
<text x="145.5" y="70.8">DRV8353RS</text>
<text x="149.7" y="68.3">U1</text>
<text x="168.9" y="68.3">SNC</text>
<text x="218.4" y="68.3">TP14</text>
<text x="218.4" y="70.8">TP15</text>
<text x="262.9" y="69.5">TP34</text>
<text x="49.7" y="77.2">10k 1%</text>
<text x="129.3" y="73.4">SDO</text>
<text x="129.3" y="75.9">SDI</text>
<text x="168.9" y="75.9">SNB</text>
<text x="169" y="73.4">SPB</text>
<text x="262.9" y="72.1">TP35</text>
<text x="54.5" y="79.7">R1</text>
<text x="129.3" y="78.4">SCLK</text>
<text x="129.3" y="81">nSCS</text>
<text x="169.1" y="83.5">SNA</text>
<text x="169.2" y="81">SPA</text>
<text x="86.4" y="89.9">22R 1%</text>
<text x="129.3" y="88.6">VREF</text>
<text x="129.3" y="86.1">nFAULT</text>
<text x="169.3" y="88.6">BST</text>
<text x="218.4" y="87.3">TP17</text>
<text x="218.4" y="84.8">TP16</text>
<text x="218.4" y="89.9">TP18</text>
<text x="86.4" y="92.4">22R 1%</text>
<text x="86.4" y="94.9">22R 1%</text>
<text x="96.4" y="93.7">R4</text>
<text x="96.4" y="91.1">R3</text>
<text x="129.3" y="91.1">SOC</text>
<text x="129.3" y="93.7">SOB</text>
<text x="170.1" y="91.1">SW</text>
<text x="170.4" y="93.7">FB</text>
<text x="218.4" y="92.4">TP19</text>
<text x="218.4" y="94.9">TP20</text>
<text x="30.5" y="96.2">C1</text>
<text x="30.5" y="98.8">100n X7R 10V</text>
<text x="96.4" y="96.2">R5</text>
<text x="129.3" y="96.2">SOA</text>
<text x="129.3" y="101.3">VIN</text>
<text x="166.7" y="98.8">RT/SD</text>
<text x="169.2" y="96.2">RCL</text>
<text x="35.5" y="106.4">1n X7R 10V</text>
<text x="40.6" y="102.6">C6</text>
<text x="52.1" y="106.4">1n X7R 10V</text>
<text x="57.1" y="102.6">C14</text>
<text x="68.6" y="106.4">1n X7R 10V</text>
<text x="73.6" y="102.6">C18</text>
<text x="91.4" y="107.6">C26</text>
<text x="129.3" y="103.8">VGLS</text>
<text x="129.3" y="106.4">VCC</text>
<text x="167.6" y="106.4">DGND</text>
<text x="168.9" y="103.8">GND</text>
<text x="85.1" y="112.7">1u X7R 25V</text>
<text x="100.3" y="112.7">470n X7R 16V</text>
<text x="107.9" y="108.9">C33</text>
<text x="167.8" y="108.9">AGND</text>
<text x="169.1" y="111.5">PAD</text>
</g>
<g font-size="1.3" fill="#0000c2">
<text x="229.4" y="18.5">TEST POINT</text>
<text x="22.8" y="41.1">Vcp = Vdrain +10.5V</text>
<text x="22.8" y="43.1">24 + 10.5 = 34.5</text>
<text x="22.8" y="45.2">Vc17 = Vcp - Vdrain</text>
<text x="22.8" y="47.2">34.5 - 24 = 10.5</text>
<text x="22.8" y="49.3">marge at 25V</text>
<text x="65.9" y="66.8">Ti example : 1k</text>
<text x="124.5" y="108.7">7V</text>
</g>
<g font-size="1.3" fill="#0f0f0f">
<text x="250.2" y="22.7">GHA</text>
<text x="205.7" y="29.1">SOC</text>
<text x="250.2" y="25.3">SHA</text>
<text x="250.2" y="27.8">GLA</text>
<text x="181.6" y="34.2">GHA</text>
<text x="205.7" y="31.6">SOB</text>
<text x="205.7" y="34.2">SOA</text>
<text x="250.2" y="32.9">GHB</text>
<text x="250.2" y="35.4">SHB</text>
<text x="181.6" y="39.2">GLA</text>
<text x="181.6" y="36.7">SHA</text>
<text x="205.7" y="41.8">INLA</text>
<text x="205.7" y="39.2">INHA</text>
<text x="250.2" y="38">GLB</text>
<text x="181.6" y="46.9">SHB</text>
<text x="181.6" y="44.3">GHB</text>
<text x="205.7" y="46.9">INLB</text>
<text x="205.7" y="44.3">INHB</text>
<text x="250.2" y="45.6">SHC</text>
<text x="250.2" y="43.1">GHC</text>
<text x="116.8" y="51.9">EN</text>
<text x="181.6" y="49.4">GLB</text>
<text x="205.7" y="49.4">INHC</text>
<text x="205.7" y="51.9">INLC</text>
<text x="250.2" y="53.2">SPC</text>
<text x="250.2" y="48.1">GLC</text>
<text x="116.8" y="57">INLA</text>
<text x="116.8" y="59.6">INHB</text>
<text x="116.8" y="54.5">INHA</text>
<text x="181.6" y="57">SHC</text>
<text x="181.6" y="54.5">GHC</text>
<text x="181.6" y="59.6">GLC</text>
<text x="205.7" y="57">EN</text>
<text x="205.7" y="59.6">nFAULT</text>
<text x="250.2" y="55.8">SNC</text>
<text x="116.8" y="64.6">INHC</text>
<text x="116.8" y="62.1">INLB</text>
<text x="181.6" y="64.6">SPC</text>
<text x="205.7" y="62.1">SDO</text>
<text x="205.7" y="64.6">SDI</text>
<text x="250.2" y="63.4">SNB</text>
<text x="250.2" y="60.8">SPB</text>
<text x="116.8" y="67.2">INLC</text>
<text x="181.6" y="67.2">SNC</text>
<text x="205.7" y="69.7">nSCS</text>
<text x="205.7" y="67.2">SCLK</text>
<text x="250.2" y="71">SNA</text>
<text x="250.2" y="68.5">SPA</text>
<text x="102.8" y="74.8">SDI</text>
<text x="102.8" y="77.3">SCLK</text>
<text x="102.8" y="72.3">SDO</text>
<text x="181.6" y="72.3">SPB</text>
<text x="181.6" y="74.8">SNB</text>
<text x="102.8" y="79.9">nSCS</text>
<text x="181.6" y="82.4">SNA</text>
<text x="181.6" y="79.9">SPA</text>
<text x="205.7" y="83.7">BST</text>
<text x="106.7" y="85">nFAULT</text>
<text x="181.6" y="87.5">BST</text>
<text x="205.7" y="88.8">FB</text>
<text x="205.7" y="86.2">SW</text>
<text x="106.7" y="95.1">SOA</text>
<text x="106.7" y="90">SOC</text>
<text x="106.7" y="92.6">SOB</text>
<text x="181.6" y="90">SW</text>
<text x="181.6" y="92.6">FB</text>
<text x="181.6" y="95.1">RCL</text>
<text x="205.7" y="91.3">RCL</text>
<text x="205.7" y="93.9">RT</text>
<text x="181.6" y="97.7">RT</text>
</g>
<g font-size="1.3" fill="#a90000">
<text x="126.3" y="31.6">5</text>
<text x="126.3" y="35.4">7</text>
<text x="174.5" y="31.6">6</text>
<text x="174.5" y="34.2">8</text>
<text x="126.3" y="41.8">3</text>
<text x="126.3" y="39.2">4</text>
<text x="173.9" y="39.2">10</text>
<text x="174.5" y="36.7">9</text>
<text x="125.7" y="46.9">40</text>
<text x="173.9" y="46.9">16</text>
<text x="173.9" y="44.3">17</text>
<text x="125.7" y="51.9">33</text>
<text x="173.9" y="49.4">15</text>
<text x="125.7" y="54.5">34</text>
<text x="125.7" y="57">35</text>
<text x="125.7" y="59.6">36</text>
<text x="173.9" y="54.5">18</text>
<text x="173.9" y="57">19</text>
<text x="173.9" y="59.6">20</text>
<text x="125.7" y="62.1">37</text>
<text x="125.7" y="64.6">38</text>
<text x="173.9" y="64.6">21</text>
<text x="125.7" y="67.2">39</text>
<text x="173.9" y="67.2">22</text>
<text x="125.7" y="72.3">29</text>
<text x="125.7" y="74.8">30</text>
<text x="125.7" y="77.3">31</text>
<text x="173.9" y="74.8">13</text>
<text x="173.9" y="72.3">14</text>
<text x="125.7" y="79.9">32</text>
<text x="173.9" y="79.9">11</text>
<text x="173.9" y="82.4">12</text>
<text x="125.7" y="87.5">26</text>
<text x="125.7" y="85">28</text>
<text x="173.9" y="87.5">45</text>
<text x="125.7" y="90">23</text>
<text x="125.7" y="92.6">24</text>
<text x="125.7" y="95.1">25</text>
<text x="173.9" y="90">42</text>
<text x="173.9" y="95.1">46</text>
<text x="173.9" y="92.6">48</text>
<text x="125.7" y="100.2">43</text>
<text x="173.9" y="97.7">47</text>
<text x="125.7" y="105.3">44</text>
<text x="126.3" y="102.7">2</text>
<text x="173.9" y="107.8">27</text>
<text x="173.9" y="105.3">41</text>
<text x="174.5" y="102.7">1</text>
<text x="173.9" y="110.4">49</text>
</g>
<g font-size="1" fill="#006464">
<text x="30.5" y="146.8">C2</text>
<text x="41.9" y="146.8">C7</text>
<text x="53.3" y="146.8">C10</text>
<text x="64.8" y="146.8">C15</text>
<text x="76.2" y="146.8">C19</text>
<text x="87.6" y="146.8">C23</text>
<text x="99" y="146.8">C29</text>
<text x="110.5" y="146.8">C34</text>
<text x="121.9" y="146.8">C37</text>
<text x="133.3" y="146.8">C40</text>
<text x="144.8" y="146.8">C43</text>
<text x="156.2" y="146.8">C46</text>
<text x="30.5" y="162.1">C3</text>
<text x="41.9" y="162.1">C8</text>
<text x="53.3" y="162.1">C11</text>
<text x="64.8" y="162.1">C16</text>
<text x="76.2" y="162.1">C20</text>
<text x="87.6" y="162.1">C24</text>
<text x="99" y="162.1">C30</text>
<text x="110.5" y="162.1">C35</text>
<text x="121.9" y="162.1">C38</text>
<text x="133.3" y="162.1">C41</text>
<text x="144.8" y="162.1">C44</text>
<text x="156.2" y="162.1">C47</text>
<text x="30.5" y="176">C4</text>
<text x="41.9" y="176">C9</text>
<text x="53.3" y="176">C12</text>
<text x="64.8" y="176">C17</text>
<text x="76.2" y="176">C21</text>
<text x="87.6" y="176">C25</text>
<text x="99" y="176">C31</text>
<text x="110.5" y="176">C36</text>
<text x="121.9" y="176">C39</text>
<text x="133.3" y="176">C42</text>
<text x="144.8" y="176">C45</text>
<text x="156.2" y="176">C48</text>
</g>
<g font-size=".9" fill="#006464">
<text x="27.9" y="149.3">4u7 X7R 50V</text>
<text x="39.4" y="149.3">4u7 X7R 50V</text>
<text x="50.8" y="149.3">4u7 X7R 50V</text>
<text x="62.2" y="149.3">4u7 X7R 50V</text>
<text x="73.6" y="149.3">4u7 X7R 50V</text>
<text x="85.1" y="149.3">4u7 X7R 50V</text>
<text x="96.5" y="149.3">4u7 X7R 50V</text>
<text x="107.9" y="149.3">4u7 X7R 50V</text>
<text x="119.4" y="149.3">4u7 X7R 50V</text>
<text x="130.8" y="149.3">4u7 X7R 50V</text>
<text x="142.2" y="149.3">4u7 X7R 50V</text>
<text x="153.7" y="149.3">4u7 X7R 50V</text>
<text x="27.9" y="164.5">4u7 X7R 50V</text>
<text x="39.4" y="164.5">4u7 X7R 50V</text>
<text x="50.8" y="164.5">4u7 X7R 50V</text>
<text x="62.2" y="164.5">4u7 X7R 50V</text>
<text x="73.6" y="164.5">4u7 X7R 50V</text>
<text x="85.1" y="164.5">4u7 X7R 50V</text>
<text x="96.5" y="164.5">4u7 X7R 50V</text>
<text x="107.9" y="164.5">4u7 X7R 50V</text>
<text x="119.4" y="164.5">4u7 X7R 50V</text>
<text x="130.8" y="164.5">4u7 X7R 50V</text>
<text x="142.2" y="164.5">4u7 X7R 50V</text>
<text x="153.7" y="164.5">4u7 X7R 50V</text>
<text x="27.9" y="178.5">4u7 X7R 50V</text>
<text x="39.4" y="178.5">4u7 X7R 50V</text>
<text x="50.8" y="178.5">4u7 X7R 50V</text>
<text x="62.2" y="178.5">4u7 X7R 50V</text>
<text x="73.6" y="178.5">4u7 X7R 50V</text>
<text x="85.1" y="178.5">4u7 X7R 50V</text>
<text x="96.5" y="178.5">4u7 X7R 50V</text>
<text x="107.9" y="178.5">4u7 X7R 50V</text>
<text x="119.4" y="178.5">4u7 X7R 50V</text>
<text x="130.8" y="178.5">4u7 X7R 50V</text>
<text x="142.2" y="178.5">4u7 X7R 50V</text>
<text x="153.7" y="178.5">4u7 X7R 50V</text>
</g>
</svg>
